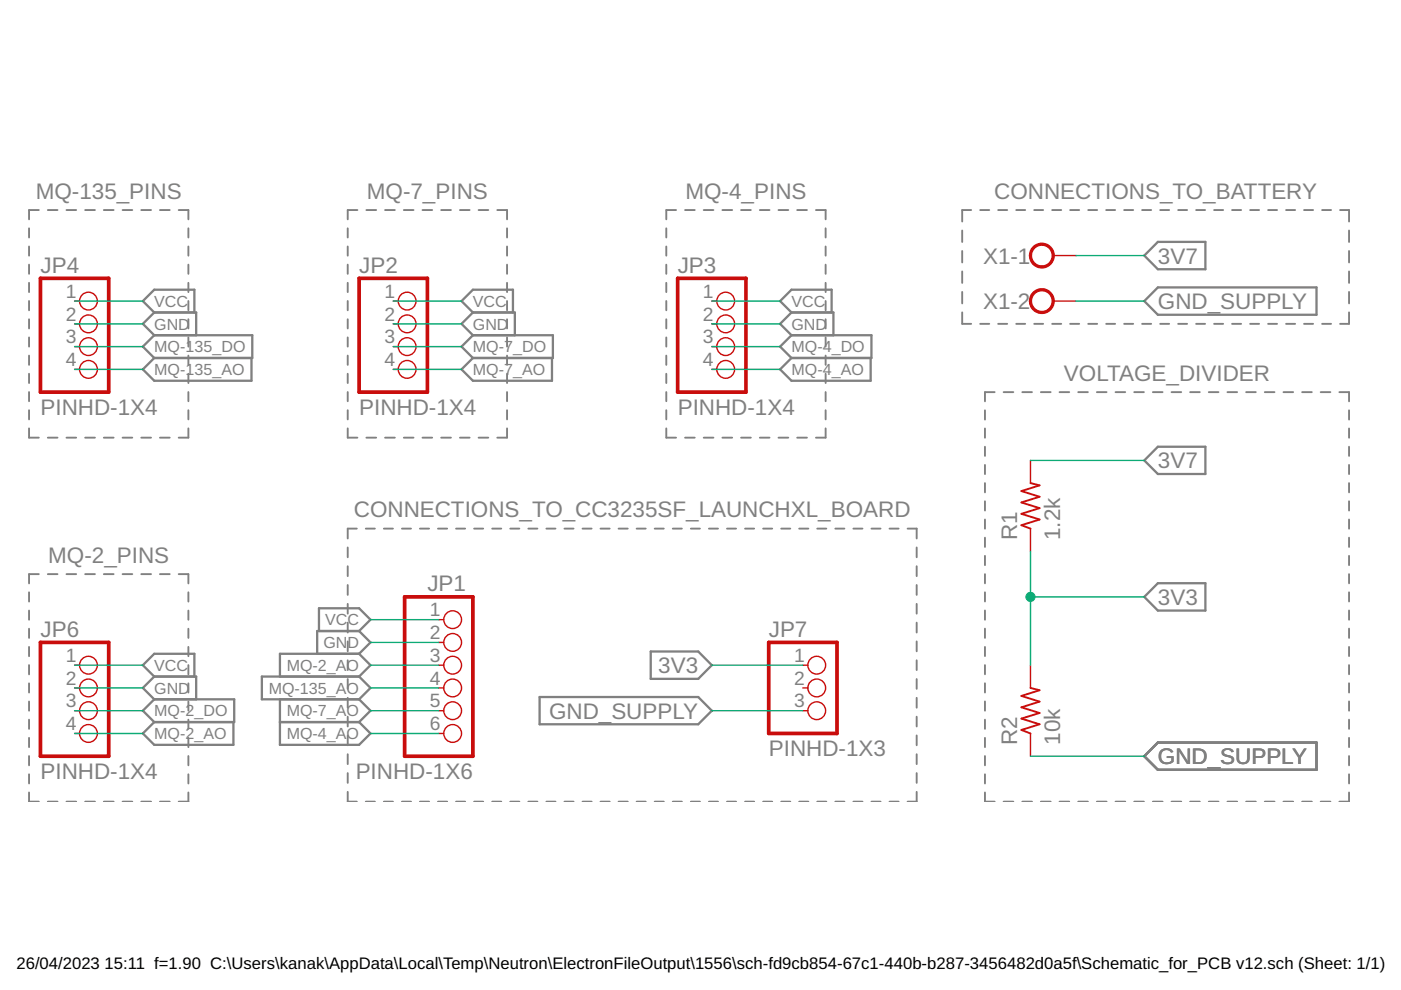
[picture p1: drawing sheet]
<svg xmlns="http://www.w3.org/2000/svg" width="297mm" height="210mm" viewBox="0 0 297 210" stroke-linecap="round" stroke-linejoin="round" font-family="sans-serif">
<g fill="none" stroke="#808080" stroke-width=".4">
<path d="M6.2 48.4v2M6.2 52.3v1.9M6.2 56.1v2M6.2 60v1.9M8.2 44.5h-2v2M10.1 44.5h2.1M14.1 44.5h2.1M18.1 44.5h2M22 44.5h2.1M26 44.5h2M30 44.5h2M33.9 44.5h2.1"/>
<path d="M37.9 44.5h2v2M39.9 48.4v2M39.9 52.3v1.9M39.9 56.1v2M39.9 60v1.9M73.7 48.4v2M73.7 52.3v1.9M73.7 56.1v2M73.7 60v1.9M75.8 44.5h-2.1v2M77.7 44.5h2.1M81.6 44.5h2.1"/>
<path d="M85.6 44.5h2.1M89.6 44.5h2M93.5 44.5h2.1M97.5 44.5h2.1M101.5 44.5h2M105.4 44.5h2.1v2M107.5 48.4v2M107.5 52.3v1.9M107.5 56.1v2M107.5 60v1.9M141.3 48.4v2M141.3 52.3v1.9"/>
<path d="M141.3 56.1v2M141.3 60v1.9M143.3 44.5h-2v2M145.2 44.5h2.1M149.2 44.5h2.1M153.2 44.5h2M157.1 44.5h2.1M161.1 44.5h2.1M165.1 44.5h2M169 44.5h2.1M173 44.5h2v2M175 48.4v2"/>
<path d="M175 52.3v1.9M175 56.1v2M175 60v1.9M204 48.9v2.4M204 53.2v2.4M204 57.6v2.4M205.9 44.5h-1.9v2.5M207.8 44.5h1.9M211.6 44.5h2M215.5 44.5h1.9M219.3 44.5h1.9M223.1 44.5h1.9"/>
<path d="M226.9 44.5h1.9M230.7 44.5h1.9M234.5 44.5h1.9M238.3 44.5h2M242.1 44.5h2M246 44.5h1.9M249.8 44.5h1.9M253.6 44.5h1.9M257.4 44.5h1.9M261.2 44.5h1.9M265 44.5h2M268.9 44.5h1.9"/>
<path d="M272.7 44.5h1.9M276.5 44.5h1.9M280.3 44.5h1.9M284.1 44.5h1.9v2.5M286 48.9v2.4M286 53.2v2.4M286 57.6v2.4M6.2 63.8v2M6.2 67.7v1.9M6.2 71.5v2M6.2 75.4v2M6.2 79.2v2"/>
<path d="M39.9 63.8v2M39.9 67.7v1.9M39.9 71.5v2M39.9 75.4v2M39.9 79.2v2M73.7 63.8v2M73.7 67.7v1.9M73.7 71.5v2M73.7 75.4v2M73.7 79.2v2M107.5 63.8v2M107.5 67.7v1.9"/>
<path d="M107.5 71.5v2M107.5 75.4v2M107.5 79.2v2M141.3 63.8v2M141.3 67.7v1.9M141.3 71.5v2M141.3 75.4v2M141.3 79.2v2M175 63.8v2M175 67.7v1.9M175 71.5v2M175 75.4v2"/>
<path d="M175 79.2v2M204 61.9v2.4M204 66.2v2.5h1.9M207.8 68.7h1.9M211.6 68.7h2M215.5 68.7h1.9M219.3 68.7h1.9M223.1 68.7h1.9M226.9 68.7h1.9M230.7 68.7h1.9M234.5 68.7h1.9M238.3 68.7h2"/>
<path d="M242.1 68.7h2M246 68.7h1.9M249.8 68.7h1.9M253.6 68.7h1.9M257.4 68.7h1.9M261.2 68.7h1.9M265 68.7h2M268.9 68.7h1.9M272.7 68.7h1.9M276.5 68.7h1.9M280.3 68.7h1.9M286 61.9v2.4"/>
<path d="M286 66.2v2.5h-1.9M6.2 90.8v2h2M6.2 83.1v2M6.2 87v1.9M10.1 92.8h2.1M14.1 92.8h2.1M18.1 92.8h2M22 92.8h2.1M26 92.8h2M30 92.8h2M33.9 92.8h2.1M39.9 90.8v2h-2"/>
<path d="M39.9 83.1v2M39.9 87v1.9M73.7 83.1v2M73.7 87v1.9M73.7 90.8v2h2.1M77.7 92.8h2.1M81.6 92.8h2.1M85.6 92.8h2.1M89.6 92.8h2M93.5 92.8h2.1M97.5 92.8h2.1M101.5 92.8h2"/>
<path d="M107.5 83.1v2M107.5 87v1.9M107.5 90.8v2h-2.1M141.3 90.8v2h2M141.3 83.1v2M141.3 87v1.9M145.2 92.8h2.1M149.2 92.8h2.1M153.2 92.8h2M157.1 92.8h2.1M161.1 92.8h2.1M165.1 92.8h2"/>
<path d="M169 92.8h2.1M175 90.8v2h-2M175 83.1v2M175 87v1.9M208.8 87v2M208.8 90.8v2M208.8 94.7v2M208.8 98.6v1.9M210.9 83.1h-2.1v2M212.8 83.1h2M216.7 83.1h2.1M220.7 83.1h2.1"/>
<path d="M224.6 83.1h2.1M228.6 83.1h2.1M232.6 83.1h2M236.5 83.1h2.1M240.5 83.1h2M244.4 83.1h2.1M248.4 83.1h2M252.3 83.1h2.1M256.3 83.1h2M260.2 83.1h2.1M264.2 83.1h2.1M268.2 83.1h2"/>
<path d="M272.1 83.1h2.1M276.1 83.1h2M280 83.1h2.1M284 83.1h2v2M286 87v2M286 90.8v2M286 94.7v2M286 98.6v1.9M73.7 116.1v2.1M75.6 112.1h-1.9v2.1M77.6 112.1h1.9M81.4 112.1h1.9"/>
<path d="M85.2 112.1h1.9M89 112.1h2M92.9 112.1h1.9M96.7 112.1h1.9M100.5 112.1h1.9M104.4 112.1h1.9M108.2 112.1h1.9M112 112.1h1.9M115.8 112.1h2M119.7 112.1h1.9M123.5 112.1h1.9M127.3 112.1h2"/>
<path d="M131.1 112.1h2M135 112.1h1.9M138.8 112.1h1.9M142.6 112.1h2M146.5 112.1h1.9M150.3 112.1h1.9M154.1 112.1h2M158 112.1h1.9M161.8 112.1h1.9M165.6 112.1h2M169.4 112.1h2M173.3 112.1h1.9"/>
<path d="M177.1 112.1h1.9M180.9 112.1h2M184.8 112.1h1.9M188.6 112.1h1.9M192.4 112.1h2v2.1M194.4 116.1v2.1M208.8 102.4v2M208.8 106.3v1.9M208.8 110.2v1.9M208.8 114v2M208.8 117.9v1.9M286 102.4v2"/>
<path d="M286 106.3v1.9M286 110.2v1.9M286 114v2M286 117.9v1.9M6.2 125.6v2M6.2 129.5v1.9M6.2 133.3v2M6.2 137.2v1.9M8.2 121.7h-2v2M10.1 121.7h2.1M14.1 121.7h2.1M18.1 121.7h2"/>
<path d="M22 121.7h2.1M26 121.7h2M30 121.7h2M33.9 121.7h2.1M37.9 121.7h2v2M39.9 125.6v2M39.9 129.5v1.9M39.9 133.3v2M39.9 137.2v1.9M73.7 120.1v2.1M73.7 124v2.1M73.7 128v2.1"/>
<path d="M73.7 132v2.1M73.7 136v2.1M73.7 140v2.1M194.4 120.1v2.1M194.4 124v2.1M194.4 128v2.1M194.4 132v2.1M194.4 136v2.1M194.4 140v2.1M208.8 121.7v2M208.8 125.6v1.9M208.8 129.4v2"/>
<path d="M208.8 133.3v2M208.8 137.2v1.9M286 121.7v2M286 125.6v1.9M286 129.4v2M286 133.3v2M286 137.2v1.9M6.2 141v2M6.2 144.9v1.9M6.2 148.7v2M6.2 152.6v1.9M6.2 156.4v2"/>
<path d="M39.9 141v2M39.9 144.9v1.9M39.9 148.7v2M39.9 152.6v1.9M39.9 156.4v2M73.7 144v2M73.7 148v2.1M73.7 152v2M73.7 155.9v2.1M73.7 159.9v2.1M194.4 144v2M194.4 148v2.1"/>
<path d="M194.4 152v2M194.4 155.9v2.1M194.4 159.9v2.1M208.8 141v2M208.8 144.9v1.9M208.8 148.7v2M208.8 152.6v1.9M208.8 156.4v2M286 141v2M286 144.9v1.9M286 148.7v2M286 152.6v1.9"/>
<path d="M286 156.4v2M6.2 168v2h2M6.2 160.3v2M6.2 164.2v1.9M10.1 170h2.1M14.1 170h2.1M18.1 170h2M22 170h2.1M26 170h2M30 170h2M33.9 170h2.1M39.9 168v2h-2"/>
<path d="M39.9 160.3v2M39.9 164.2v1.9M73.7 167.9v2.1h1.9M73.7 163.9v2.1M77.6 170h1.9M81.4 170h1.9M85.2 170h1.9M89 170h2M92.9 170h1.9M96.7 170h1.9M100.5 170h1.9M104.4 170h1.9"/>
<path d="M108.2 170h1.9M112 170h1.9M115.8 170h2M119.7 170h1.9M123.5 170h1.9M127.3 170h2M131.1 170h2M135 170h1.9M138.8 170h1.9M142.6 170h2M146.5 170h1.9M150.3 170h1.9"/>
<path d="M154.1 170h2M158 170h1.9M161.8 170h1.9M165.6 170h2M169.4 170h2M173.3 170h1.9M177.1 170h1.9M180.9 170h2M184.8 170h1.9M188.6 170h1.9M194.4 167.9v2.1h-2M194.4 163.9v2.1"/>
<path d="M208.8 160.3v2M208.8 164.2v1.9M208.8 168v2h2.1M212.8 170h2M216.7 170h2.1M220.7 170h2.1M224.6 170h2.1M228.6 170h2.1M232.6 170h2M236.5 170h2.1M240.5 170h2M244.4 170h2.1"/>
<path d="M248.4 170h2M252.3 170h2.1M256.3 170h2M260.2 170h2.1M264.2 170h2.1M268.2 170h2M272.1 170h2.1M276.1 170h2M280 170h2.1M286 160.3v2M286 164.2v1.9M286 168v2h-2"/>
</g>
<g fill="none" stroke="#808080" stroke-width=".49">
<path d="M245.5 51.3h10.1v5.8h-10.1l-2.9-2.9zM32.7 66.3l-2.4-2.5 2.4-2.4h8.5v4.9M32.7 66.3h8.9v4.8M32.7 71.1h20.8v4.8h-20.8M32.7 66.3l-2.4 2.4 2.4 2.4M32.7 75.9l-2.4 2.4 2.4 2.4h20.6v-4.8M32.7 71.1l-2.4 2.4 2.4 2.4M100.3 66.3l-2.4-2.5 2.4-2.4h8.5v4.9M100.3 66.3h8.9v4.8M100.3 66.3l-2.4 2.4 2.4 2.4M100.3 71.1h16.9v4.8h-16.9M100.3 75.9l-2.4 2.4 2.4 2.4h16.7v-4.8"/>
<path d="M100.3 71.1l-2.4 2.4 2.4 2.4M167.8 66.3l-2.4-2.5 2.4-2.4h8.5v4.9M167.8 66.3h8.9v4.8M167.8 71.1h17v4.8h-17M167.8 66.3l-2.4 2.4 2.4 2.4M167.8 75.9l-2.4 2.4 2.4 2.4h16.8v-4.8M167.8 71.1l-2.4 2.4 2.4 2.4M245.5 60.9h33.6v5.8h-33.6l-2.9-2.9zM245.5 94.7h10.1v5.8h-10.1l-2.9-2.9zM67.6 133.8v-4.8h8.5l2.4 2.4-2.4 2.4M76.1 138.6h-16.7v4.8M76.1 133.8h-8.9v4.8"/>
<path d="M76.1 133.8l2.4 2.4-2.4 2.4M76.1 138.6l2.4 2.4-2.4 2.4M138 138.1h10l2.9 2.9-2.9 2.9h-10zM245.5 123.7h10.1v5.8h-10.1l-2.9-2.9zM32.7 143.4l-2.4-2.4 2.4-2.4h8.5v4.8M32.7 143.4h8.9v4.9M32.7 143.4l-2.4 2.5 2.4 2.4M32.7 148.3h17v4.8h-17M32.7 148.3l-2.4 2.4 2.4 2.4M32.7 153.1l-2.4 2.4 2.4 2.4h16.8v-4.8M59.4 153.1h16.7M59.4 148.3v9.6h16.7l2.4-2.4-2.4-2.4"/>
<path d="M76.1 148.3l2.4 2.4-2.4 2.4M76.1 143.4h-20.6v4.9h20.6M76.1 143.4l2.4 2.5-2.4 2.4M114.4 147.8h33.6l2.9 2.9-2.9 2.9h-33.6zM245.5 157.4h33.6v5.8h-33.6l-2.9-2.9z"/>
</g>
<path d="M218.5 102.4l1.9 .5-3.8 1.2 3.8 1.2-3.8 1.2 3.8 1.2-3.8 1.2 3.8 1.3-3.8 1.2 1.9 .7M218.5 145.9l1.9 .4-3.8 1.3 3.8 1.2-3.8 1.2 3.8 1.2-3.8 1.2 3.8 1.2-3.8 1.2 1.9 .7" fill="none" stroke="#c90d0c" stroke-width=".4"/>
<g fill="none" stroke="#c90d0c" stroke-width=".3">
<path d="M223.3 54.2h4.8M15.8 63.8h1.1M15.8 68.7h1.1M15.8 73.5h1.1M15.8 78.3h1.1M83.4 63.8h1M83.4 68.7h1M83.4 73.5h1M83.4 78.3h1M150.9 63.8h1.1M150.9 68.7h1.1M150.9 73.5h1.1"/>
<path d="M150.9 78.3h1.1M223.3 63.8h4.8M218.5 97.6v4.8M218.5 112.1v4.8M93 131.4h1.1M93 136.2h1.1M15.8 141h1.1M15.8 145.9h1.1M15.8 150.7h1.1M15.8 155.5h1.1M93 141h1.1M93 145.9h1.1"/>
<path d="M93 150.7h1.1M93 155.5h1.1M170.2 141h1.1M170.2 145.9h1.1M170.2 150.7h1.1M218.5 141v4.9M218.5 155.5v4.8"/>
<circle cx="18.8" cy="68.7" r="1.88"/>
<circle cx="18.8" cy="73.5" r="1.88"/>
<circle cx="18.8" cy="78.3" r="1.88"/>
<circle cx="18.8" cy="63.8" r="1.88"/>
<circle cx="86.3" cy="68.7" r="1.88"/>
<circle cx="86.3" cy="63.8" r="1.88"/>
<circle cx="86.3" cy="78.3" r="1.88"/>
<circle cx="86.3" cy="73.5" r="1.88"/>
<circle cx="153.9" cy="63.8" r="1.88"/>
<circle cx="153.9" cy="78.3" r="1.88"/>
<circle cx="153.9" cy="68.7" r="1.88"/>
<circle cx="153.9" cy="73.5" r="1.88"/>
<circle cx="96" cy="136.2" r="1.88"/>
<circle cx="96" cy="131.4" r="1.88"/>
<circle cx="18.8" cy="141" r="1.88"/>
<circle cx="18.8" cy="145.9" r="1.88"/>
<circle cx="18.8" cy="150.7" r="1.88"/>
<circle cx="18.8" cy="155.5" r="1.88"/>
<circle cx="96" cy="141" r="1.88"/>
<circle cx="96" cy="155.5" r="1.88"/>
<circle cx="96" cy="145.9" r="1.88"/>
<circle cx="96" cy="150.7" r="1.88"/>
<circle cx="173.2" cy="141" r="1.88"/>
<circle cx="173.2" cy="150.7" r="1.88"/>
<circle cx="173.2" cy="145.9" r="1.88"/>
</g>
<g fill="#c90d0c" stroke="#c90d0c" stroke-width=".21">
<path d="M218.9 52.4a2.66 2.66 0 0 1 4.2 .4 2.66 2.66 0 0 1-1.5 4 2.66 2.66 0 0 1-3.4-2.6h.5a2.18 2.18 0 0 1 3.1-2 2.18 2.18 0 0 1 .4 3.7 2.18 2.18 0 0 1-3.4-1.3l-.1-.4h-.5a2.75 2.75 0 0 1 .7-1.8z" fill-rule="evenodd"/>
<path d="M218.9 62.1a2.66 2.66 0 0 1 4.2 .4 2.66 2.66 0 0 1-1.5 3.9 2.66 2.66 0 0 1-3.4-2.6h.5a2.18 2.18 0 0 1 3.1-1.9 2.18 2.18 0 0 1 .4 3.6 2.18 2.18 0 0 1-3.4-1.3l-.1-.4h-.5a2.75 2.75 0 0 1 .7-1.7z" fill-rule="evenodd"/>
</g>
<path d="M8.6 59h14.5v24.1h-14.5zM76.1 59h14.5v24.1h-14.5zM143.7 59h14.5v24.1h-14.5zM8.6 136.2h14.5v24.1h-14.5zM85.8 126.6h14.5v33.7h-14.5zM163 136.2h14.5v19.3h-14.5z" fill="none" stroke="#c90d0c" stroke-width=".78"/>
<g fill="none" stroke="#0dab76" stroke-width=".3">
<path d="M228.1 54.2h14.5M15.8 63.8h14.5M15.8 68.7h14.5M15.8 73.5h14.5M15.8 78.3h14.5M83.4 63.8h14.5M83.4 68.7h14.5M83.4 73.5h14.5M83.4 78.3h14.5M150.9 63.8h14.5M150.9 68.7h14.5M150.9 73.5h14.5"/>
<path d="M150.9 78.3h14.5M228.1 63.8h14.5M218.5 97.6h24.1M218.5 116.9v24.1M78.5 131.4h14.5M78.5 136.2h14.5M218.5 126.6h24.1M15.8 141h14.5M15.8 150.7h14.5M15.8 145.9h14.5M15.8 155.5h14.5M78.5 141h14.5"/>
<path d="M78.5 150.7h14.5M78.5 145.9h14.5M78.5 155.5h14.5M150.9 141h19.3M150.9 150.7h19.3M218.5 160.3h24.1"/>
</g>
<circle cx="218.5" cy="126.6" r=".97" fill="#0dab76" stroke="#0dab76" stroke-width=".21"/>
<g font-size="4.8" fill="#808080">
<text x="7.6" y="42.1">MQ-135_PINS</text>
<text x="77.8" y="42.1">MQ-7_PINS</text>
<text x="145.3" y="42.1">MQ-4_PINS</text>
<text x="210.8" y="42.1">CONNECTIONS_TO_BATTERY</text>
<text x="8.6" y="57.8">JP4</text>
<text x="76.1" y="57.8">JP2</text>
<text x="143.7" y="57.8">JP3</text>
<text x="208.4" y="55.9">X1-1</text>
<text x="245.5" y="55.9">3V7</text>
<text x="208.4" y="65.5">X1-2</text>
<text x="245.5" y="65.5">GND_SUPPLY</text>
<text x="225.6" y="80.7">VOLTAGE_DIVIDER</text>
<text x="8.6" y="88">PINHD-1X4</text>
<text x="76.1" y="88">PINHD-1X4</text>
<text x="143.7" y="88">PINHD-1X4</text>
<text x="245.5" y="99.3">3V7</text>
<text x="75" y="109.7">CONNECTIONS_TO_CC3235SF_LAUNCHXL_BOARD</text>
<text x="10.2" y="119.3">MQ-2_PINS</text>
<text x="215.6" y="114.5" transform="rotate(-90 215.6 114.5)">R1</text>
<text x="224.8" y="114.5" transform="rotate(-90 224.8 114.5)">1.2k</text>
<text x="90.6" y="125.4">JP1</text>
<text x="245.5" y="128.2">3V3</text>
<text x="8.6" y="135">JP6</text>
<text x="163" y="135">JP7</text>
<text x="139.6" y="142.7">3V3</text>
<text x="116.4" y="152.4">GND_SUPPLY</text>
<text x="163" y="160.3">PINHD-1X3</text>
<text x="215.6" y="157.9" transform="rotate(-90 215.6 157.9)">R2</text>
<text x="224.8" y="157.9" transform="rotate(-90 224.8 157.9)">10k</text>
<text x="8.6" y="165.2">PINHD-1X4</text>
<text x="75.4" y="165.2">PINHD-1X6</text>
<text x="245.5" y="162">GND_SUPPLY</text>
</g>
<g font-size="4.1" fill="#808080">
<text x="13.9" y="63.2">1</text>
<text x="81.5" y="63.2">1</text>
<text x="149" y="63.2">1</text>
<text x="13.9" y="68">2</text>
<text x="81.5" y="68">2</text>
<text x="149" y="68">2</text>
<text x="13.9" y="72.8">3</text>
<text x="13.9" y="77.6">4</text>
<text x="81.5" y="72.8">3</text>
<text x="81.5" y="77.6">4</text>
<text x="149" y="72.8">3</text>
<text x="149" y="77.6">4</text>
<text x="91.1" y="130.7">1</text>
<text x="91.1" y="135.5">2</text>
<text x="13.9" y="140.4">1</text>
<text x="91.1" y="140.4">3</text>
<text x="168.3" y="140.4">1</text>
<text x="13.9" y="145.2">2</text>
<text x="91.1" y="145.2">4</text>
<text x="168.3" y="145.2">2</text>
<text x="13.9" y="150">3</text>
<text x="13.9" y="154.8">4</text>
<text x="91.1" y="150">5</text>
<text x="91.1" y="154.8">6</text>
<text x="168.3" y="150">3</text>
</g>
<g font-size="3.5">
<text x="3.5" y="205.4">26/04/2023</text>
<text x="22.2" y="205.4">15:11 f=1.90 C:\Users\kanak\AppData\Local\Temp\Neutron\ElectronFileOutput\1556\sch-fd9cb854-67c1-440b-b287-3456482d0a5f\Schematic_for_PCB v12.sch (Sheet: 1/1)</text>
</g>
<g font-size="3.4" fill="#808080">
<text x="32.7" y="65">VCC</text>
<text x="100.3" y="65">VCC</text>
<text x="167.8" y="65">VCC</text>
<text x="32.7" y="69.9">GND</text>
<text x="100.3" y="69.9">GND</text>
<text x="167.8" y="69.9">GND</text>
<text x="32.7" y="74.7">MQ-135_DO</text>
<text x="100.3" y="74.7">MQ-7_DO</text>
<text x="167.8" y="74.7">MQ-4_DO</text>
<text x="32.7" y="79.5">MQ-135_AO</text>
<text x="100.3" y="79.5">MQ-7_AO</text>
<text x="167.8" y="79.5">MQ-4_AO</text>
<text x="68.6" y="137.4">GND</text>
<text x="69" y="132.6">VCC</text>
<text x="32.7" y="142.2">VCC</text>
<text x="60.8" y="142.2">MQ-2_AO</text>
<text x="32.7" y="147.1">GND</text>
<text x="57" y="147.1">MQ-135_AO</text>
<text x="32.7" y="151.9">MQ-2_DO</text>
<text x="60.8" y="151.9">MQ-7_AO</text>
<text x="32.7" y="156.7">MQ-2_AO</text>
<text x="60.8" y="156.7">MQ-4_AO</text>
</g>
</svg>
